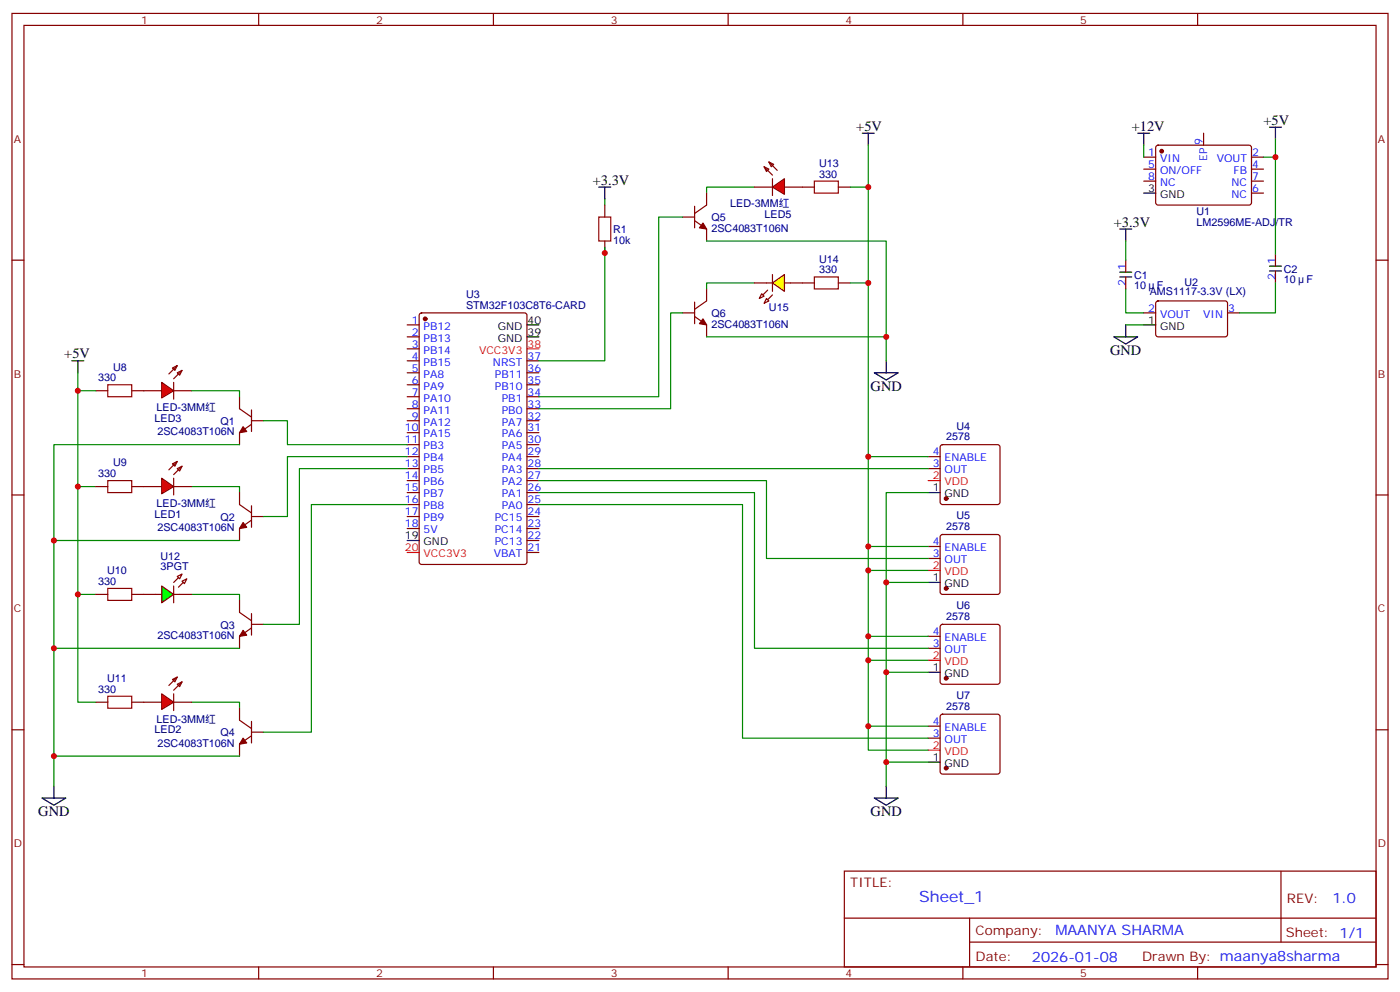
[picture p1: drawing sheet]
<svg xmlns="http://www.w3.org/2000/svg" width="412mm" height="292mm" viewBox="0 0 412 292" stroke-linecap="round" stroke-linejoin="round" font-family="sans-serif">
<g fill="none" stroke="#870000" stroke-width=".35">
<path d="M3.5 4h405.4v284.3h-405.4zM7.1 7.5h398.2v277.3h-398.2zM76.2 4v3.5M145.3 4v3.5M214.5 4v3.5M283.6 4v3.5M352.8 4v3.5M354.5 39.2v3.6M336.9 53.3h3.5M336.9 49.8h3.5M336.9 46.3h3.5M340.7 43l.4-.2h27.1l.5 .7-.1 16.5-.7 .4-27-.1-.5-.6v-16.2z"/>
<path d="M368.7 53.3h3.5M368.7 56.9h3.5M368.7 49.8h3.5M368.7 46.3h3.5M3.5 76.6h3.6M178.2 60.4v3.5M178.2 71v3.5M331.6 76.6v3.6M375.7 74.9v3.5M375.7 79.8v3.5M405.3 76.6h3.6M119.9 95.7h3.6"/>
<path d="M119.9 99.2h3.6M123.7 92.4l.5-.3h30.3l.7 .5v72.9l-.4 .7h-30.6l-.7-.4v-72.9zM331.6 81.6v3.5M336.9 92.1h3.5M340.7 88.8l.4-.2 20.1 .1 .4 .6-.1 9.5-.6 .4-20-.1-.5-.6v-9.2zM361.6 92.1h3.5M28.2 115.1h3.5M38.8 115.1h3.5M51.2 112.6v4.9M119.9 102.7h3.6M119.9 106.3h3.6M119.9 109.8h3.6"/>
<path d="M119.9 113.3h3.6M119.9 116.8h3.6M155.2 106.3h3.5M155.2 109.8h3.5M155.2 113.3h3.5M155.2 116.8h3.5M119.9 120.4h3.6M119.9 123.9h3.6M119.9 127.4h3.6M119.9 131h3.6M119.9 134.5h3.6M119.9 138h3.6"/>
<path d="M155.2 120.4h3.5M155.2 123.9h3.5M155.2 127.4h3.5M155.2 131h3.5M155.2 134.5h3.5M155.2 138h3.5M273.4 134.5h3.5M273.4 138h3.5M277.2 131.2l.4-.2h16.3l.5 .2 .2 .5v16.2l-.3 .5-.4 .2h-16.3l-.5-.2-.2-.5v-16.2zM3.5 145.8h3.6M119.9 141.5h3.6M119.9 145.1h3.6"/>
<path d="M119.9 148.6h3.6M119.9 152.1h3.6M119.9 155.6h3.6M155.2 141.5h3.5M155.2 145.1h3.5M155.2 148.6h3.5M155.2 152.1h3.5M155.2 155.6h3.5M155.2 159.2h3.5M277.2 157.6l.4-.2h16.3l.5 .2 .2 .5v16.2l-.3 .5-.4 .2h-16.3l-.5-.2-.2-.5v-16.2zM405.3 145.8h3.6M155.2 162.7h3.5"/>
<path d="M273.4 164.5h3.5M273.4 160.9h3.5M273.4 190.9h3.5M273.4 187.4h3.5M277.2 184.1l.4-.2h16.3l.5 .2 .2 .5v16.2l-.3 .5-.4 .2h-16.3l-.5-.2-.2-.5v-16.2zM3.5 214.9h3.6M273.4 217.4h3.5M273.4 213.9h3.5M277.2 210.5l.4-.2h16.3l.5 .2 .2 .5v16.3l-.3 .5-.4 .2h-16.3l-.5-.3-.2-.4v-16.3zM405.3 214.9h3.6M248.7 256.5h156.6v28.3h-156.6zM377.3 256.6v20.8"/>
<path d="M248.7 270.4h156.5M285.6 277.4h119.6M285.6 270.4v14.1M3.5 284.1h3.6M76.2 284.8v3.5M145.3 284.8v3.5M214.5 284.8v3.5M283.6 284.8v3.5M352.8 284.8v3.5M405.3 284.1h3.6"/>
</g>
<g fill="none" stroke="#000" stroke-width=".35">
<path d="M335.1 39.2h3.6M336.9 39.2v3.6M373.9 37.5h3.6M375.7 37.5v3.5M176.4 55.1h3.5M178.2 55.1v3.5M336.9 56.9h3.5M329.8 67.5h3.6M331.6 67.5v3.5M373.9 79.8h3.6M373.9 78.4h3.6M155.2 95.7h3.5"/>
<path d="M155.2 99.2h3.5M328.1 99.2h7l-3.5 2.1zM329.8 81.6h3.6M329.8 80.2h3.6M331.6 95.7v3.5M336.9 95.7h3.5M119.9 159.2h3.6M273.4 145.1h3.5M273.4 171.5h3.5M273.4 198h3.5M257.5 235h7.1l-3.5 2.1zM261.1 231.5v3.5"/>
<path d="M273.4 224.4h3.5"/>
</g>
<g fill="#870000" stroke="#870000" stroke-width=".35">
<circle cx="342.2" cy="44.5" r=".53"/>
<circle cx="125.2" cy="93.9" r=".53"/>
<circle cx="278.7" cy="146.8" r=".53"/>
<circle cx="278.7" cy="173.3" r=".53"/>
<circle cx="278.7" cy="199.7" r=".53"/>
<circle cx="278.7" cy="226.2" r=".53"/>
</g>
<g fill="none" stroke="#008700" stroke-width=".35">
<path d="M178.2 58.6v1.8M336.9 42.8v3.5M375.7 41v5.3h-3.5M375.7 46.3v28.6M178.2 72.7v33.6h-19.5M331.6 71v5.6M255.8 83.3v84.7h17.6M331.6 85.1v7h5.3M331.6 95.7h5.3M375.7 83.3v8.8h-10.6M158.7 138h114.7M255.8 134.5h17.6"/>
<path d="M158.7 148.6h60v68.8h54.7M158.7 145.1h63.5v45.8h51.2M158.7 141.5h67.1v23h47.6M273.4 145.1h-12.3v26.4M255.8 168v26.5h17.6M255.8 160.9h17.6M273.4 171.5h-12.3v26.5M255.8 194.5v26.4h17.6M255.8 187.4h17.6M273.4 198h-12.3v26.4M255.8 213.9h17.6M273.4 224.4h-12.3v7.1"/>
</g>
<path d="M155.2 102.7h3.5M273.4 141.5h3.5M119.9 162.7h3.6M273.4 168h3.5M273.4 194.5h3.5M273.4 220.9h3.5" fill="none" stroke="#f00" stroke-width=".35"/>
<path d="M176.4 63.9h3.5v7.1h-3.5zM31.7 113.3h7.1v3.5h-7.1z" fill="none" stroke="#a10000" stroke-width=".35"/>
<path d="M47.6 112.6l3.6 2.5-3.6 2.1z" fill="#f00" stroke="#870000" stroke-width=".35"/>
<g fill="none" stroke="#870000" stroke-width=".35">
<path d="M42.3 115.1h5.3M50.8 108.4l1.4-.7-.7 1.4zM51.2 115.1h5.2M52.2 109.8l1.4-.7-.7 1.4zM52.2 107.7l-2.5 2.4M53.6 109.1l-2.4 2.4M70.6 116.8v3.6l3.5 2.4M74.1 125l-3.5 2.4v3.6M74.1 123.9h3.5M74.1 120.7v6.4M51.2 140.8v5M70.6 145.1v3.5l3.5 2.5"/>
<path d="M74.1 153.2l-3.5 2.4v3.6M74.1 148.9v6.4M74.1 152.1h3.5"/>
</g>
<g fill="#870000" stroke="#870000" stroke-width=".35">
<path d="M71.6 125.7l1.1 1.4-2.1 .3z"/>
<path d="M71.6 153.9l1.1 1.4-2.1 .3z"/>
</g>
<path d="M21.2 106.3h3.5M22.9 106.3v3.5" fill="none" stroke="#000" stroke-width=".35"/>
<path d="M22.9 109.8v5.3h5.3M22.9 115.1v28.2h5.3M56.4 115.1h14.2v1.7M56.4 143.3h14.2v1.8" fill="none" stroke="#008700" stroke-width=".35"/>
<path d="M47.6 140.8l3.6 2.5-3.6 2.1z" fill="#f00" stroke="#870000" stroke-width=".35"/>
<g fill="none" stroke="#870000" stroke-width=".35">
<path d="M50.8 136.6l1.4-.7-.7 1.4zM52.2 138l1.4-.7-.7 1.4zM52.2 135.9l-2.5 2.5M53.6 137.3l-2.4 2.5M28.2 143.3h3.5M38.8 143.3h8.8M51.2 143.3h5.2M28.2 175h3.5M38.8 175h7.1M52.9 175h3.5M70.6 176.8v3.5l3.5 2.5M74.1 184.9l-3.5 2.5v3.5"/>
<path d="M74.1 183.9h3.5M74.1 180.7v6.3M28.2 206.8h3.5M38.8 206.8h3.5M70.6 208.6v3.5l3.5 2.5M74.1 216.7l-3.5 2.4v3.6M74.1 212.4v6.4M74.1 215.6h3.5"/>
</g>
<path d="M31.7 141.5h7.1v3.6h-7.1zM31.7 173.3h7.1v3.5h-7.1zM31.7 205h7.1v3.6h-7.1z" fill="none" stroke="#a10000" stroke-width=".35"/>
<path d="M70.6 131h-54.7v100.5M15.9 159.2h54.7M22.9 143.3v31.7h5.3M22.9 175v31.8h5.3M56.4 175h14.2v1.8M15.9 190.9h54.7M56.4 206.8h14.2v1.8M15.9 222.7h54.7" fill="none" stroke="#008700" stroke-width=".35"/>
<g fill="#870000" stroke="#870000" stroke-width=".35">
<path d="M71.6 185.6l1.1 1.4-2.1 .4z"/>
<path d="M71.6 217.4l1.1 1.4-2.1 .3z"/>
</g>
<path d="M12.3 235h7.1l-3.5 2.1zM15.9 231.5v3.5" fill="none" stroke="#000" stroke-width=".35"/>
<path d="M47.6 172.6l3.6 2.4-3.6 2.5z" fill="#0f0" stroke="#870000" stroke-width=".35"/>
<path d="M45.9 175h1.7M51.2 172.6v4.9M51.2 175h1.7M52.2 169.8l1.4-.7-.7 1.4zM53.6 171.2l1.4-.7-.7 1.4zM51.2 204.3v5" fill="none" stroke="#870000" stroke-width=".35"/>
<g fill="#870000" stroke="#870000" stroke-width=".35">
<path d="M52.6 170.1l-1.4 1.4z"/>
<path d="M52.6 172.9l1.4-1.4z"/>
</g>
<path d="M47.6 204.3l3.6 2.5-3.6 2.1z" fill="#f00" stroke="#870000" stroke-width=".35"/>
<path d="M208.1 56.9v3.5l-3.5 2.5M227.5 52.6v5M201.1 63.9h3.5M204.6 65l3.5 2.5v3.5M204.6 60.7v6.4M52.2 199.4l-2.5 2.5M42.3 206.8h5.3M50.8 200.1l1.4-.7-.7 1.4zM51.2 206.8h5.2M52.2 201.5l1.4-.7-.7 1.4zM53.6 200.8l-2.4 2.5" fill="none" stroke="#870000" stroke-width=".35"/>
<path d="M222.2 55.1h-14.1v1.8M77.6 123.9h7.1v7.1h35.2M119.9 134.5h-35.2v17.6h-7.1M119.9 138h-31.7v45.9h-10.6M119.9 148.6h-28.2v67h-14.1" fill="none" stroke="#008700" stroke-width=".35"/>
<path d="M207.1 65.7l1 1.8-2.1-.4z" fill="#870000" stroke="#870000" stroke-width=".35"/>
<path d="M227.5 55.1l3.6-2.5v4.6z" fill="#f00" stroke="#870000" stroke-width=".35"/>
<g fill="none" stroke="#870000" stroke-width=".35">
<path d="M222.2 55.1h5.3M225.1 49.1l1.4 .7-.7 .7zM225.1 49.1l2.4 2.5M226.5 47.7l1.4 .7-.7 .7zM226.5 47.7l2.5 2.5M231.1 55.1h8.8M246.9 55.1h3.6M201.1 92.1h3.5M204.6 93.2l3.5 2.5v3.5M204.6 89v6.3M208.1 85.1v3.5l-3.5 2.5M224.4 86.5l.7 .7-1.4 .7z"/>
<path d="M225.8 87.9l.7 .7-1.4 .7zM225.8 83.3h1.7M227.5 80.9v4.9M231.1 83.3h1.7M236.4 83.3h3.5M246.9 83.3h3.6"/>
</g>
<path d="M239.9 53.3h7v3.6h-7zM239.9 81.6h7v3.5h-7z" fill="none" stroke="#a10000" stroke-width=".35"/>
<g fill="#870000" stroke="#870000" stroke-width=".35">
<path d="M207.1 93.9l1 1.8-2.1-.4z"/>
<path d="M226.1 85.4l-1.4 1.5z"/>
<path d="M227.5 86.9l-1.4 1.4z"/>
</g>
<path d="M222.2 83.3h-14.1v1.8" fill="none" stroke="#008700" stroke-width=".35"/>
<path d="M227.5 83.3l3.6-2.4v4.9z" fill="#ff0" stroke="#870000" stroke-width=".35"/>
<path d="M222.2 83.3h3.6M232.8 83.3h3.6" fill="none" stroke="#870000" stroke-width=".35"/>
<path d="M255.8 42.8v12.3h-5.3M255.8 55.1v28.2h-5.3M201.1 63.9h-7.1v52.9h-35.3M208.1 71h53v28.2M201.1 92.1h-3.5v28.3h-38.9M208.1 99.2h53v7.1" fill="none" stroke="#008700" stroke-width=".35"/>
<path d="M254 39.2h3.5M255.8 39.2v3.6M257.5 109.8h7.1l-3.5 2.1zM261.1 106.3v3.5" fill="none" stroke="#000" stroke-width=".35"/>
<g fill="#c00">
<circle cx="375.7" cy="46.3" r=".88"/>
<circle cx="178.2" cy="74.5" r=".88"/>
<circle cx="255.8" cy="168" r=".88"/>
<circle cx="255.8" cy="194.5" r=".88"/>
<circle cx="261.1" cy="224.4" r=".88"/>
<circle cx="261.1" cy="198" r=".88"/>
<circle cx="261.1" cy="171.5" r=".88"/>
<circle cx="255.8" cy="160.9" r=".88"/>
<circle cx="255.8" cy="187.4" r=".88"/>
<circle cx="255.8" cy="213.9" r=".88"/>
<circle cx="22.9" cy="175" r=".88"/>
<circle cx="22.9" cy="143.3" r=".88"/>
<circle cx="22.9" cy="115.1" r=".88"/>
<circle cx="15.9" cy="159.2" r=".88"/>
<circle cx="15.9" cy="190.9" r=".88"/>
<circle cx="15.9" cy="222.7" r=".88"/>
<circle cx="255.8" cy="55.1" r=".88"/>
<circle cx="261.1" cy="99.2" r=".88"/>
<circle cx="255.8" cy="83.3" r=".88"/>
<circle cx="255.8" cy="134.5" r=".88"/>
</g>
<text font-size="4.6" fill="#00f" x="270.8" y="265.6">Sheet_1</text>
<g font-size="4.2">
<text x="252.2" y="38.5">+5V</text>
<text x="333.4" y="38.5">+12V</text>
<text x="372.2" y="36.8">+5V</text>
<text x="174.6" y="54.4">+3.3V</text>
<text x="328.1" y="66.7">+3.3V</text>
<text x="18.9" y="105.6">+5V</text>
<text x="327" y="104.5">GND</text>
<text x="256.5" y="115.1">GND</text>
<text x="11.3" y="240.3">GND</text>
<text x="256.5" y="240.3">GND</text>
</g>
<g font-size="4.2" fill="#00f">
<text x="392.5" y="265.8">1.0</text>
<text x="310.9" y="275.4">MAANYA SHARMA</text>
<text x="304" y="283.2">2026-01-08</text>
</g>
<g font-size="3.9" fill="#800">
<text x="250.5" y="261.1">TITLE:</text>
<text x="379.1" y="265.8">REV:</text>
<text x="287.4" y="275.3">Company:</text>
<text x="378.7" y="275.9">Sheet: 1/1</text>
<text x="287.4" y="283">Date:</text>
<text x="336.4" y="283.1">Drawn By: maanya8sharma</text>
</g>
<g font-size="3.2" fill="#800">
<text x="41.6" y="6.9">1</text>
<text x="110.8" y="6.9">2</text>
<text x="179.9" y="6.9">3</text>
<text x="249.1" y="6.9">4</text>
<text x="318.2" y="6.9">5</text>
<text x="4.1" y="42.1">A</text>
<text x="405.9" y="42.1">A</text>
<text x="4.1" y="111.2">B</text>
<text x="405.9" y="111.2">B</text>
<text x="4.1" y="180.3">C</text>
<text x="405.9" y="180.3">C</text>
<text x="4.1" y="249.5">D</text>
<text x="405.9" y="249.5">D</text>
<text x="41.6" y="287.8">1</text>
<text x="110.8" y="287.8">2</text>
<text x="179.9" y="287.8">3</text>
<text x="249.1" y="287.8">4</text>
<text x="318.2" y="287.8">5</text>
</g>
<g font-size="3.2" fill="#00f">
<text x="338.2" y="45.9">1</text>
<text x="341.7" y="47.7">VIN</text>
<text x="354.2" y="42.8" transform="rotate(-90 354.2 42.8)">9</text>
<text x="355.6" y="47.4" transform="rotate(-90 355.6 47.4)">EP</text>
<text x="358.4" y="47.7">VOUT</text>
<text x="368.8" y="45.9">2</text>
<text x="338.2" y="53">8</text>
<text x="338.2" y="49.5">5</text>
<text x="341.7" y="51.2">ON/OFF</text>
<text x="363.4" y="51.2">FB</text>
<text x="368.8" y="53">7</text>
<text x="368.8" y="49.5">4</text>
<text x="341.7" y="54.8">NC</text>
<text x="362.8" y="54.8">NC</text>
<text x="362.8" y="58.3">NC</text>
<text x="368.8" y="56.5">6</text>
<text x="375.7" y="77.7" transform="rotate(-90 375.7 77.7)">1</text>
<text x="331.6" y="79.4" transform="rotate(-90 331.6 79.4)">1</text>
<text x="375.7" y="82.5" transform="rotate(-90 375.7 82.5)">2</text>
<text x="331.6" y="84.3" transform="rotate(-90 331.6 84.3)">2</text>
<text x="121.3" y="95.3">1</text>
<text x="338.2" y="91.8">2</text>
<text x="341.7" y="93.6">VOUT</text>
<text x="354.4" y="93.6">VIN</text>
<text x="361.8" y="91.8">3</text>
<text x="121.3" y="98.8">2</text>
<text x="124.8" y="97.1">PB12</text>
<text x="124.8" y="100.6">PB13</text>
<text x="121.3" y="102.4">3</text>
<text x="121.3" y="105.9">4</text>
<text x="124.8" y="104.1">PB14</text>
<text x="124.8" y="107.7">PB15</text>
<text x="145.2" y="107.7">NRST</text>
<text x="155.4" y="105.9">37</text>
<text x="121.3" y="109.4">5</text>
<text x="121.3" y="113">6</text>
<text x="124.8" y="111.2">PA8</text>
<text x="145.8" y="111.2">PB11</text>
<text x="155.4" y="113">35</text>
<text x="155.4" y="109.4">36</text>
<text x="121.3" y="116.5">7</text>
<text x="124.8" y="114.7">PA9</text>
<text x="124.8" y="118.3">PA10</text>
<text x="145.8" y="114.7">PB10</text>
<text x="147.8" y="118.3">PB1</text>
<text x="155.4" y="116.5">34</text>
<text x="121.3" y="120">8</text>
<text x="121.3" y="123.5">9</text>
<text x="124.8" y="121.8">PA11</text>
<text x="124.8" y="125.3">PA12</text>
<text x="147.8" y="121.8">PB0</text>
<text x="147.8" y="125.3">PA7</text>
<text x="155.4" y="123.5">32</text>
<text x="155.4" y="120">33</text>
<text x="119.3" y="127.1">10</text>
<text x="119.3" y="130.6">11</text>
<text x="124.8" y="128.8">PA15</text>
<text x="147.8" y="128.8">PA6</text>
<text x="155.4" y="130.6">30</text>
<text x="155.4" y="127.1">31</text>
<text x="119.3" y="134.1">12</text>
<text x="119.3" y="137.7">13</text>
<text x="124.8" y="132.4">PB3</text>
<text x="124.8" y="135.9">PB4</text>
<text x="147.8" y="135.9">PA4</text>
<text x="147.8" y="132.4">PA5</text>
<text x="155.4" y="137.7">28</text>
<text x="155.4" y="134.1">29</text>
<text x="274.7" y="137.7">3</text>
<text x="274.7" y="134.1">4</text>
<text x="278.2" y="135.9">ENABLE</text>
<text x="119.3" y="141.2">14</text>
<text x="124.8" y="139.4">PB5</text>
<text x="124.8" y="142.9">PB6</text>
<text x="147.8" y="142.9">PA2</text>
<text x="147.8" y="139.4">PA3</text>
<text x="155.4" y="141.2">27</text>
<text x="278.2" y="139.4">OUT</text>
<text x="119.3" y="144.7">15</text>
<text x="119.3" y="148.2">16</text>
<text x="124.8" y="146.5">PB7</text>
<text x="147.8" y="146.5">PA1</text>
<text x="155.4" y="148.2">25</text>
<text x="155.4" y="144.7">26</text>
<text x="119.3" y="151.8">17</text>
<text x="119.3" y="155.3">18</text>
<text x="124.8" y="150">PB8</text>
<text x="124.8" y="153.5">PB9</text>
<text x="145.8" y="153.5">PC15</text>
<text x="147.8" y="150">PA0</text>
<text x="155.4" y="155.3">23</text>
<text x="155.4" y="151.8">24</text>
<text x="124.8" y="157.1">5V</text>
<text x="145.8" y="160.6">PC13</text>
<text x="145.8" y="157.1">PC14</text>
<text x="155.4" y="158.8">22</text>
<text x="274.7" y="160.6">4</text>
<text x="145.5" y="164.1">VBAT</text>
<text x="155.4" y="162.3">21</text>
<text x="274.7" y="164.1">3</text>
<text x="278.2" y="165.9">OUT</text>
<text x="278.2" y="162.3">ENABLE</text>
<text x="274.7" y="190.6">3</text>
<text x="274.7" y="187">4</text>
<text x="278.2" y="188.8">ENABLE</text>
<text x="278.2" y="192.3">OUT</text>
<text x="274.7" y="213.5">4</text>
<text x="278.2" y="215.3">ENABLE</text>
<text x="274.7" y="217">3</text>
<text x="278.2" y="218.8">OUT</text>
</g>
<g font-size="3.2" fill="#000080">
<text x="241.3" y="52.3">330</text>
<text x="241.3" y="49.1">U13</text>
<text x="209.5" y="65.2">Q5</text>
<text x="215.1" y="61.1">LED-3MM红</text>
<text x="225.2" y="64.2">LED5</text>
<text x="352.4" y="63.4">U1</text>
<text x="180.6" y="71.8">10k</text>
<text x="180.6" y="68.7">R1</text>
<text x="209.5" y="68.3">2SC4083T106N</text>
<text x="352.4" y="66.6">LM2596ME-ADJ/TR</text>
<text x="241.3" y="77.4">U14</text>
<text x="241.3" y="80.5">330</text>
<text x="334.1" y="82">C1</text>
<text x="378.2" y="83.4">10</text>
<text x="378.2" y="80.3">C2</text>
<text x="384.9" y="83.4">F</text>
<text x="137.3" y="87.8">U3</text>
<text x="334.1" y="85.2">10</text>
<text x="338.7" y="86.9">AMS1117-3.3V (LX)</text>
<text x="340.8" y="85.2">F</text>
<text x="348.9" y="84.2">U2</text>
<text x="137.3" y="90.9">STM32F103C8T6-CARD</text>
<text x="209.5" y="93.4">Q6</text>
<text x="226.5" y="91.5">U15</text>
<text x="209.5" y="96.5">2SC4083T106N</text>
<text x="28.9" y="112.3">330</text>
<text x="33.3" y="109.1">U8</text>
<text x="45.6" y="124.2">LED3</text>
<text x="46.1" y="121.1">LED-3MM红</text>
<text x="64.9" y="125.2">Q1</text>
<text x="46.4" y="128.2">2SC4083T106N</text>
<text x="278.7" y="129.6">2578</text>
<text x="281.7" y="126.5">U4</text>
<text x="33.3" y="137.3">U9</text>
<text x="28.9" y="140.5">330</text>
<text x="46.1" y="149.3">LED-3MM红</text>
<text x="45.6" y="152.4">LED1</text>
<text x="64.9" y="153.4">Q2</text>
<text x="281.7" y="153">U5</text>
<text x="46.4" y="156.5">2SC4083T106N</text>
<text x="278.7" y="156.1">2578</text>
<text x="47.3" y="168">3PGT</text>
<text x="47.3" y="164.9">U12</text>
<text x="28.9" y="172.2">330</text>
<text x="31.6" y="169.1">U10</text>
<text x="281.7" y="179.4">U6</text>
<text x="64.9" y="185.1">Q3</text>
<text x="278.7" y="182.5">2578</text>
<text x="46.4" y="188.2">2SC4083T106N</text>
<text x="28.9" y="204">330</text>
<text x="31.6" y="200.8">U11</text>
<text x="278.7" y="209">2578</text>
<text x="281.7" y="205.9">U7</text>
<text x="45.6" y="215.9">LED2</text>
<text x="46.1" y="212.8">LED-3MM红</text>
<text x="46.4" y="220">2SC4083T106N</text>
<text x="64.9" y="216.9">Q4</text>
</g>
<g font-size="3.2">
<text x="338.2" y="56.5">3</text>
<text x="341.7" y="58.3">GND</text>
<text x="155.4" y="95.3">40</text>
<text x="338.2" y="95.3">1</text>
<text x="146.6" y="100.6">GND</text>
<text x="146.6" y="97.1">GND</text>
<text x="155.4" y="98.8">39</text>
<text x="341.7" y="97.1">GND</text>
<text x="274.7" y="144.7">1</text>
<text x="278.2" y="146.5">GND</text>
<text x="119.3" y="158.8">19</text>
<text x="124.8" y="160.6">GND</text>
<text x="274.7" y="171.2">1</text>
<text x="278.2" y="172.9">GND</text>
<text x="274.7" y="197.6">1</text>
<text x="278.2" y="199.4">GND</text>
<text x="274.7" y="224.1">1</text>
<text x="278.2" y="225.8">GND</text>
</g>
<g font-size="3.2" fill="#f00">
<text x="141.1" y="104.1">VCC3V3</text>
<text x="155.4" y="102.4">38</text>
<text x="274.7" y="141.2">2</text>
<text x="278.2" y="142.9">VDD</text>
<text x="119.3" y="162.3">20</text>
<text x="124.8" y="164.1">VCC3V3</text>
<text x="274.7" y="167.6">2</text>
<text x="278.2" y="169.4">VDD</text>
<text x="274.7" y="194.1">2</text>
<text x="278.2" y="195.9">VDD</text>
<text x="274.7" y="220.6">2</text>
<text x="278.2" y="222.3">VDD</text>
</g>
</svg>
